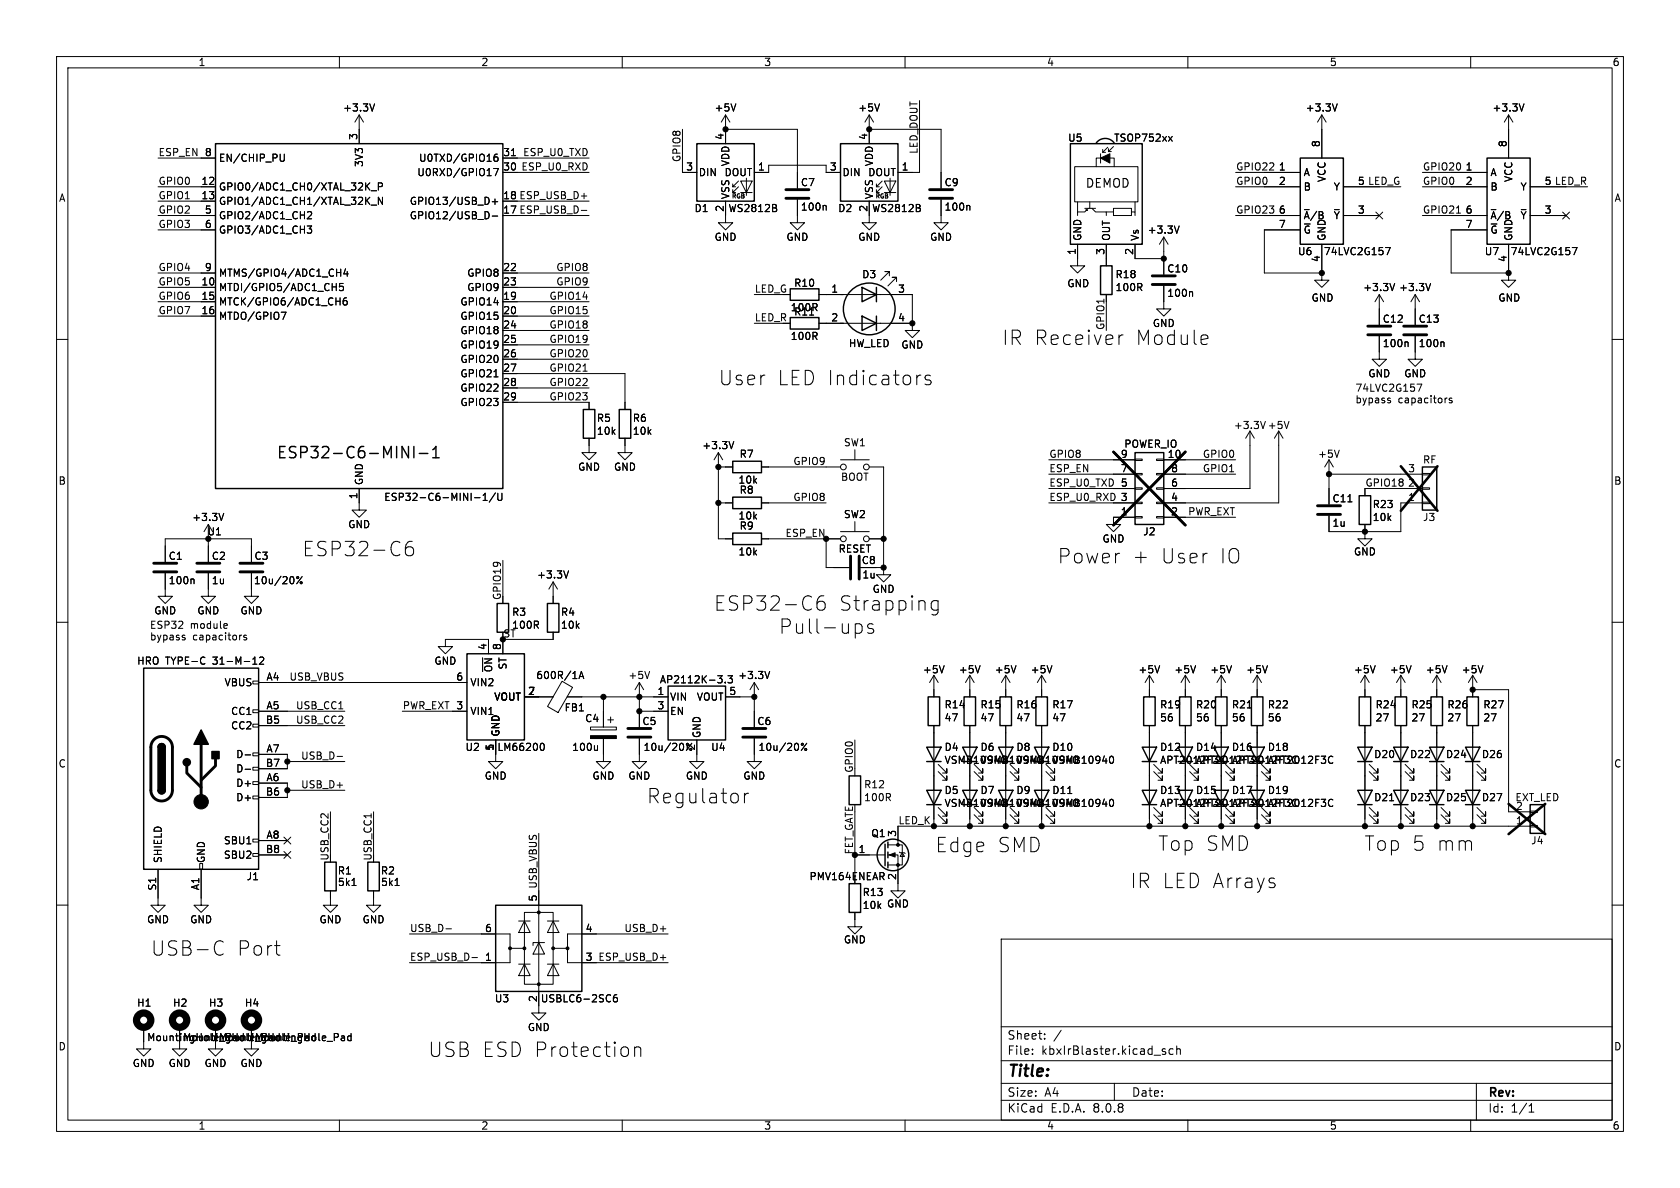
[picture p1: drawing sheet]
<svg xmlns="http://www.w3.org/2000/svg" width="297mm" height="210mm" viewBox="0 0 297 210" stroke-linecap="round" stroke-linejoin="round" font-family="sans-serif">
<g fill="none" stroke="#000" stroke-width=".18">
<path d="M10 10h277v190h-277zM12 12h273v186h-273zM60 10v2M66.2 18.4l-.4 1.2M110 10v2M130.1 18.4l-.4 1.2M155.5 18.4l-.4 1.2M160 10v2M162.6 17.8v12.7h-3.9M210 10v2M236.4 18.4l-.4 1.2M260 10v2"/>
<path d="M269.4 18.4l-.4 1.2M27.9 33h10.2M27.9 38.1h10.2M27.9 35.6h10.2M27.9 27.9h10.2M50.3 27.2l-.1 1.2-.2 .1h-.3M54.3 39.9h.8l-.4 .5 .3 .2v.5l-.1 .1-.6-.1M54.4 37.5l.5-.1 .2 .4-.8 .9h.8M63.5 20.3l-.8 1.3M63.5 20.3v5.1M63.5 20.3l.8 1.3M65.6 33.7h1"/>
<path d="M65.6 36.3h1M66.9 33l.6-.1 .1-.1v-.3l-.7-.2v1.3M67.6 34.9v1.2l-.7-1.2v1.2M86.2 37.5l.3 .5-.3 .6M87 38.2h1M87 35.7h1M87.3 29.8h.8l-.5 1.3M87.5 35.2v.9M87.9 27.2l-.3 .1a.86 .86 0 0 0 0 1.2l.4-.1v-.4l-.2-.3-.4 .1-.1 .2M88.9 30.5h15.2M88.9 27.9h15.2M90.4 27.5h.7"/>
<path d="M91.4 38.1h12.7M91.4 35.6h12.7M102.8 37.2h.9M102.8 34.7h.9M120.6 22.9v7.6h2.6M128.3 35.6v3.8h1.2l-1.2 1.2-1.3-1.2h1.3M128.3 20.3l-.8 1.3M128.3 20.3v5.1M128.3 20.3l.7 1.3M128.3 22.9h12.7v10.4M129.5 34h.5M129.5 33h.5"/>
<path d="M130.6 33l-1.1 1v-.5M130.6 32l-1.1 1v-.5M130.9 32h2.1l-1 2zM130.9 34h2.1M132 31.5v3M133.3 30.5h2.6v-1.3h10.1v1.3h2.6M137.2 36.8l.1 .2-.1 .3M137.2 36.3v.3M141 35.3v4.1h1.2l-1.2 1.2-1.3-1.2h1.3M145.9 36.3l.2 .2v.7M153.7 35.6v3.8h1.2l-1.2 1.2-1.3-1.2h1.3M153.7 20.3l-.8 1.3"/>
<path d="M153.7 20.3v5.1M153.7 20.3l.7 1.3M153.7 22.9h12.7v10.4M154.9 34h.5M154.9 33h.5M156 33l-1.1 1v-.5M156 32l-1.1 1v-.5M156.3 32h2.1l-1 2zM156.3 34h2.1M157.4 31.5v3M162.6 36.8l.1 .2-.1 .3M162.6 36.3v.3"/>
<path d="M166.4 35.3v4.1h1.2l-1.2 1.2-1.3-1.2h1.3M171.3 36.3l.2 .2v.7M190 29.5h11.2v6.2h-11.2zM190.5 35.7v1.8M191.8 36.8h1.9M192 37v.2h.3M192.4 36.8l-.6 .7h-1.3v.6M192.7 35.7v1.1M193 36.8l.7 .7h1.9v.6M193.8 29.5v-1.6h3.2v1.6M194.6 27.2v1.6M194.9 26.4v.5"/>
<path d="M194.9 26.9h.6M195.6 37.5h1.2M195.8 26l-.9 .9M196 26.3v.5M196 26.8h.5M196.8 36.8h3.2v1.3h-3.2zM196.8 25.9l-.8 .9M200 37.5h.7v.6M200.7 35.7v1.8M206.6 24.1l.6 .9M207.2 24.1l-.6 .9M208.5 39.9l-.5 1.3"/>
<path d="M218.4 33h11.5M218.4 30.5h11.5M218.4 38.1h11.5M233.7 20.3l-.8 1.3M233.7 20.3v7.6M233.7 20.3l.7 1.3M237.5 33h10.1M237.5 38.1h6.3M243.2 37.5l1.2 1.2M244.4 37.5l-1.2 1.2M251.5 33h11.4M251.5 30.5h11.4"/>
<path d="M251.5 38.1h11.4M257.5 37.7h.7M266.7 20.3l-.8 1.3M266.7 20.3v7.6M266.7 20.3l.8 1.3M270.5 33h10.2M270.5 38.1h6.4M276.3 37.5l1.2 1.2M277.5 37.5l-1.2 1.2M27.9 40.6h10.2M27.9 50.8h10.2M27.9 53.3h10.2"/>
<path d="M27.9 55.9h10.2M27.9 48.3h10.2M49.7 55.2h.9l-.6 1.3M58.7 50.7h.8M59.4 53.3h.7M59.5 50.1v1.3M59.5 48.2h.7M60.1 52.6v1.3M60.2 47.6v1.2M60.7 50.1h-.6l-.1 .6 .2-.1 .4 .1 .1 .1v.5l-.2 .1-.5-.1M61.1 47.5l-.3 .9h.8M61.3 52.6l-.4 .1a.86 .86 0 0 0 0 1.2l.4-.1 .1-.4-.3-.3h-.2l-.2 .3"/>
<path d="M61.4 48v.8M88.9 50.8h15.2M88.9 53.3h15.2M88.9 55.9h15.2M88.9 48.3h15.2M88.9 58.4h15.2M133.3 57.2h6.4M133.3 52.1h6.4M144.8 57.2h16.5M144.8 52.1h16.5v5.1M157.2 48.8v-.8h-.7h.7l-1.5 1.5M158.5 49.8v-.8h-.8h.8l-1.5 1.5"/>
<path d="M161.3 57.2v1.2h1.3l-1.3 1.3-1.3-1.3h1.3M190.5 43.2v3.8h1.3l-1.3 1.3-1.3-1.3h1.3M195.6 43.2v3.8M195.6 52.1v6.3M198.5 59.2h-.2l-.4 .2M200.7 43.2v2.5h5M205.7 50.5v4.1h1.3l-1.3 1.3-1.2-1.3h1.2M205.7 41.9v6.6M205.7 41.9l-.7 1.3M205.7 41.9l.8 1.3M210.7 51.5l.1 .2v.7M213.2 59.2l.2 .1 .1 .5-1.2 .3"/>
<path d="M229.9 40.6h-6.4v7.7h10.2M233.7 48.3v1.2h1.2l-1.2 1.3-1.3-1.3h1.3M233.7 43.2v5.1M243.8 59.4v4.1h1.3l-1.3 1.3-1.2-1.3h1.2M243.8 52.1v5.3M243.8 52.1l-.7 1.2M243.8 52.1l.8 1.2M244.9 43.8h.9l-.6 1.2M246.6 50.1l-.5 1.3M250.2 59.4v4.1h1.3l-1.3 1.3-1.3-1.3h1.3M250.2 52.1v5.3M250.2 52.1l-.8 1.2"/>
<path d="M250.2 52.1l.8 1.2M252.9 50.1l-.4 1.3M262.9 40.6h-6.4v7.7h10.2M266.7 48.3v1.2h1.3l-1.3 1.3-1.3-1.3h1.3M266.7 43.2v5.1M278 43.8h.8l-.5 1.2M10 60h2M87.3 66.6h.7M88.9 71.1h15.2v1.3M88.9 66h21.6v6.4M88.9 61h15.2M88.9 63.5h15.2"/>
<path d="M88.9 68.6h15.2M103.1 65.6h.7M104.1 77.5v2.5h1.3l-1.3 1.3-1.2-1.3h1.2M110.5 77.5v2.5h1.3l-1.3 1.3-1.3-1.3h1.3M129.7 78l-.4 1.3M151.1 79.5v1.8M162.6 66.3h.2M164.5 66.4l-.6-.1-.4 .4 .1 .3 .9 .3 .1 .2-.1 .4-.2 .1-.8-.1M213.4 60.8l-.2 .1M221 76.2v10.2h-15.3M221 76.2l-.8 1.3M221 76.2l.7 1.3"/>
<path d="M223.7 74.5l-.4 1.3M226.1 76.2v12.7h-20.4M226.1 76.2l-.8 1.3M226.1 76.2l.7 1.3M227.9 74.5l-.4 1.3M236.8 79.6l-.5 1.2M245.7 70.8l.2 .2-.2 .2M245.7 70.4h.1M248.8 60.4l.1 .2v.7M250.5 67.9h.9l-.6 1.3M255.1 60.4l.2 .2v.7M255.7 70.4h.1"/>
<path d="M256.7 70.4h-.3l-.2 .1 .1 .2 .4 .2v.3h-.5M285 60h2M29.2 99.3v-4h15.2v4M36.8 92.7v6.6M36.8 92.7l-.7 1.3M36.8 92.7l.8 1.3M39.6 90.7l-.5 1.3M63.5 86.4v3.8h1.3l-1.3 1.2-1.3-1.2h1.3M72.9 95.7a1.01 1.01 0 0 0-1.2 1.1v1l.2 .3 .7 .1 .4-.2 .1-.9-.2-.3-.8-.1-.4 .4M83.9 88h1M85.4 88.5h.7M85.4 87.6l.4-.4v1.3"/>
<path d="M87.6 87.1l-1.1 1.7M88 87.2v1l.2 .3 .4-.1 .1-.2v-1M88.9 99.1v6.3M127 82.6h2.5M127 88.9h2.5M127 80l-.8 1.3M127 80v15.3h2.5M127 80l.8 1.3M134.6 82.6h14M134.6 88.9h11.4M134.6 95.3h14M146 95.3v5h4.1"/>
<path d="M148.6 81.3h5.1M148.6 94h5.1M151.1 92.2v1.8M153.7 82.6h2.5v17.7M153.7 95.3h2.5M185.4 81.3h15.3M185.4 88.9h15.3M185.4 86.4h15.3M185.4 83.8h15.3M200.7 81.2h1.2v.2h-1.2zM200.7 83.7h1.2v.2h-1.2zM200.7 86.2h1.2v.3h-1.2z"/>
<path d="M200.7 88.8h1.2v.2h-1.2zM200.7 91.3h1.2v.3h-1.2zM200.7 91.4h-3.9v1.3h1.3l-1.3 1.3-1.2-1.3h1.2M204.5 81.2h1.2v.2h-1.2zM204.5 83.7h1.2v.2h-1.2zM204.5 86.2h1.2v.3h-1.2zM204.5 88.8h1.2v.2h-1.2zM204.5 91.3h1.2v.3h-1.2zM205.7 81.3h12.7M205.7 91.4h12.7M205.7 83.8h12.7M234.9 83.8h16.6"/>
<path d="M234.9 81.3v7.9M234.9 81.3l-.7 1.3M234.9 81.3l.8 1.3M238.3 88.7h.7M241.3 92.7v2.6h1.3l-1.3 1.2-1.3-1.2h1.3M251.5 83.7h1.2v.2h-1.2zM251.5 86.2h1.2v.3h-1.2zM251.5 88.8h1.2v.2h-1.2zM251.5 88.9h-3.9v5.1h-12.7v-2.8M251.5 86.4h-10.2v1.2M10 110h2M29.2 101.3v4.1h1.3l-1.3 1.3-1.3-1.3h1.3"/>
<path d="M32.6 112.7l.1 .2-.1 .2M32.6 112.3h.1M34.1 102.3l.2 .2v.7M36.8 101.3v4.1h1.3l-1.3 1.3-1.2-1.3h1.2M39.8 110.2l.3 .1 .1 .2-.6 .2M40.1 111l-.3 .1M42.6 112.3h.1M43.6 112.3h-.3l-.2 .2v.1l.5 .2v.3h-.5M44.4 101.3v4.1h1.3l-1.3 1.3-1.2-1.3h1.2M44.7 117.4h.7M44.8 116.5l.3-.4v1.3M45.9 116.3l.5-.2 .2 .4-.8 .9h.8"/>
<path d="M53.4 101.9l-.9 1.3M78.7 114.3h-1.2l1.2 1.3 1.3-1.3h-1.3v-1.3h7.7v2.6M97.8 111.8v1.2h-8.9v2.6M97.8 102.9l-.8 1.2M97.8 102.9v3.8M97.8 102.9l.8 1.2M100.5 100.9l-.4 1.3M102.4 120l.4-1.3 .4 1.3M102.5 119.6h.6M114.8 118.7l-.4 1.3M126.9 119.5h.8l-.5 .4M128.7 119.5h.8l-.4 .4 .3 .2v.5l-.2 .1-.5-.1"/>
<path d="M136.1 118.7l-.5 1.3M145.6 105.3a1.01 1.01 0 0 0-1.2 1.1v1l.3 .3 .7 .2 .4-.3 .1-.8-.3-.4-.7-.1-.5 .5M151.4 110.3l.8 .1 .2 .3v.8l-.1 .2-.4 .3h-.5M154.3 110.4l-.6-.1-.3 .3 .1 .4 .8 .2 .2 .3-.2 .3-.2 .2-.7-.2M154.9 100.3h1.3M156.2 100.3v1.3h1.3l-1.3 1.3-1.3-1.3h1.3M165.1 119.4v3.8M165.1 119.4l-.8 1.3M165.1 119.4l.8 1.3M165.8 106.3l-.7-.1-.5 .5v.7l.3 .3 .2 .2 .7-.2M165.8 106.2v2a.69 .69 0 0 1-1.1 .4M166.9 117.7l-.4 1.2"/>
<path d="M171.4 119.4v3.8M171.4 119.4l-.7 1.3M171.4 119.4l.8 1.3M173.3 117.7l-.5 1.2M177.8 119.4v3.8M177.8 119.4l-.8 1.3M177.8 119.4l.8 1.3M179.6 117.7l-.4 1.2M184.1 119.4l-.7 1.3M184.1 119.4v3.8M184.1 119.4l.8 1.3M186 117.7l-.5 1.2"/>
<path d="M203.2 119.4v3.8M203.2 119.4l-.8 1.3M203.2 119.4l.8 1.3M205 117.7l-.4 1.2M209.5 119.4v3.8M209.5 119.4l-.7 1.3M209.5 119.4l.8 1.3M211.4 117.7l-.5 1.2M215.9 119.4l-.8 1.3M215.9 119.4v3.8M215.9 119.4l.8 1.3M217.7 117.7l-.4 1.2"/>
<path d="M222.2 119.4l-.7 1.3M222.2 119.4v3.8M222.2 119.4l.8 1.3M224.1 117.7l-.5 1.2M241.3 119.4l-.8 1.3M241.3 119.4v3.8M241.3 119.4l.8 1.3M243.1 117.7l-.4 1.2M247.6 119.4v3.8M247.6 119.4l-.7 1.3M247.6 119.4l.8 1.3M249.5 117.7l-.5 1.2"/>
<path d="M254 119.4v3.8M254 119.4l-.8 1.3M254 119.4l.8 1.3M255.8 117.7l-.4 1.2M260.3 119.4v3.8M260.3 119.4l-.7 1.3M260.3 119.4l.8 1.3M262.2 117.7l-.5 1.2M285 110h2M43.3 133.4h1M43.3 136h1M44.7 138.2h1v.5h-1z"/>
<path d="M44.7 135.6h1v.5h-1zM44.7 133.1h1v.5h-1zM44.7 128h1v.5h-1zM44.7 125.5h1v.5h-1zM44.7 120.4h1v.5h-1zM45.7 125.7h15.3M45.7 120.7h36.8M45.7 138.4h5.1v2.6h-5.1M45.7 133.4h5.1v2.5h-5.1M45.7 128.3h15.3M50.8 134.6h10.2M50.8 139.7h10.2"/>
<path d="M59.6 133.7h1M71.1 125.7h11.4M87.6 130.8v3.8h1.3l-1.3 1.3-1.2-1.3h1.2M92.7 123.2h5.1M95.7 131.5l.1-.1a.68 .68 0 0 1 .4 .6 .68 .68 0 0 1-.4 .7l-.1-.1M99.4 120.4l1.8 1.1-2.5 4.5-1.9-1.1zM100.3 123.2h17.8M104.4 128.5h4.6v.5h-4.6zM105.6 131.8v.9M105.6 132.5l-.2 .2M106.7 130.6v4h1.2l-1.2 1.3-1.3-1.3h1.3M106.7 123.2v5.3"/>
<path d="M107.4 127.3h1.1M107.9 126.7v1.1M113 130.6v4h1.3l-1.3 1.3-1.2-1.3h1.2M113 125.7h5.1M113 120.7v7.8M113 120.7l-.7 1.2M113 120.7l.8 1.2M123.2 130.8v3.8h1.3l-1.3 1.3-1.3-1.3h1.3M127.6 120.1v.5M128.2 120.6v.1M128.3 123.2h5M133.3 130.6v4h1.3l-1.3 1.3-1.2-1.3h1.2"/>
<path d="M133.3 120.7v7.8M133.3 120.7l-.7 1.2M133.3 120.7l.8 1.2M142.6 131.4l-.9 1.3M151.1 130.8v5.1M165.1 128.3v17.8M165.9 136.4l1.5 1.5v-.7v.7h-.8M165.9 135.1l1.5 1.6v-.8v.8h-.8M171.4 128.3v17.8M172.2 136.4l1.5 1.5v-.7v.7h-.7M172.2 135.1l1.5 1.6v-.8v.8h-.7M177.8 128.3v17.8"/>
<path d="M178.6 136.4l1.5 1.5v-.7v.7h-.8M178.6 135.1l1.5 1.6v-.8v.8h-.8M184.1 128.3v17.8M184.9 136.4l1.5 1.5v-.7v.7h-.7M184.9 135.1l1.5 1.6v-.8v.8h-.7M196.3 133.7h.1a.68 .68 0 0 1 .5 .6 .68 .68 0 0 1-.5 .6h-.1M203.2 128.3v17.8M204 136.4l1.5 1.5v-.7v.7h-.8M204 135.1l1.5 1.6v-.8v.8h-.8M209.5 128.3v17.8M210.3 136.4l1.5 1.5v-.7v.7h-.7M210.3 135.1l1.5 1.6v-.8v.8h-.7"/>
<path d="M215.9 128.3v17.8M216.7 136.4l1.5 1.5v-.7v.7h-.8M216.7 135.1l1.5 1.6v-.8v.8h-.8M220.5 125.1h.7M222.2 128.3v17.8M223 136.4l1.5 1.5v-.7v.7h-.7M223 135.1l1.5 1.6v-.8v.8h-.7M235.3 133.7l.3 .1M235.6 134.8l-.3 .1M241.3 128.3v17.8M242.1 136.4l1.5 1.5v-.7v.7h-.8M242.1 135.1l1.5 1.6v-.8v.8h-.8"/>
<path d="M247.6 128.3v17.8M248.4 136.4l1.5 1.5v-.7v.7h-.7M248.4 135.1l1.5 1.6v-.8v.8h-.7M254 128.3v17.8M254.8 136.4l1.5 1.5v-.7v.7h-.8M254.8 135.1l1.5 1.6v-.8v.8h-.8M260.3 121.9h6.4v21.6h3.8M260.3 128.3v17.8M261.1 136.4l1.5 1.5v-.7v.7h-.7M261.1 135.1l1.5 1.6v-.8v.8h-.7M27.9 153.7v6.3h1.3l-1.3 1.3-1.2-1.3h1.2M35.3 152.7h.5v1h-.5z"/>
<path d="M35.6 153.7v6.3h1.2l-1.2 1.3-1.3-1.3h1.3M44.7 150.9h1v.5h-1zM44.7 148.3h1v.5h-1zM44.7 140.7h1v.5h-1zM45.7 151.1h5.1M45.7 148.6h5.1M50.2 150.5l1.2 1.2M50.2 148l1.2 1.2M51.4 150.5l-1.2 1.2M51.4 148l-1.2 1.2M58.4 157.5v2.5h1.3l-1.3 1.3-1.3-1.3h1.3M58.4 143.5v7.6"/>
<path d="M62.2 156.5h.7M66 157.5v2.5h1.3l-1.3 1.3-1.2-1.3h1.2M66 143.5v7.6M69.8 156.5h.8M95.2 147.3v31.8h1.3l-1.3 1.2-1.2-1.2h1.2M131.6 140.2v1.7M132.3 140.2a.65 .65 0 0 0-.7 .5M151.1 143.5v11.4M151.1 151.1h5.4M157 151.1h1.7v6.4h1.3l-1.3 1.3-1.2-1.3h1.2M157 149.4h2.5v3.5h-2.5M159 150.6l.1 .1h.8l.1 .2"/>
<path d="M159.5 150.7l.4 .7h-.8zM165.9 144l1.5 1.5v-.7v.7h-.8M165.9 142.7l1.5 1.6v-.8v.8h-.8M172.2 144l1.5 1.5v-.7v.7h-.7M172.2 142.7l1.5 1.6v-.8v.8h-.7M178.6 144l1.5 1.5v-.7v.7h-.8M178.6 142.7l1.5 1.6v-.8v.8h-.8M184.9 144l1.5 1.5v-.7v.7h-.7M184.9 142.7l1.5 1.6v-.8v.8h-.7M188.8 140.3h.7M196.3 141.4l.1-.1a.68 .68 0 0 1 .5 .6 .68 .68 0 0 1-.5 .7l-.1-.1M204 144l1.5 1.5v-.7v.7h-.8"/>
<path d="M204 142.7l1.5 1.6v-.8v.8h-.8M210.3 144l1.5 1.5v-.7v.7h-.7M210.3 142.7l1.5 1.6v-.8v.8h-.7M216.7 144l1.5 1.5v-.7v.7h-.8M216.7 142.7l1.5 1.6v-.8v.8h-.8M223 144l1.5 1.5v-.7v.7h-.7M223 142.7l1.5 1.6v-.8v.8h-.7M235.3 141.3l.3 .1M235.6 142.4l-.3 .2M242.1 144l1.5 1.5v-.7v.7h-.8M242.1 142.7l1.5 1.6v-.8v.8h-.8M245.7 141.5h.7"/>
<path d="M248.4 144l1.5 1.5v-.7v.7h-.7M248.4 142.7l1.5 1.6v-.8v.8h-.7M254.8 144l1.5 1.5v-.7v.7h-.8M254.8 142.7l1.5 1.6v-.8v.8h-.8M261.1 144l1.5 1.5v-.7v.7h-.7M261.1 142.7l1.5 1.6v-.8v.8h-.7M270.5 143.4h1.3v.2h-1.3zM270.5 145.9h1.3v.3h-1.3zM270.5 146.1h-111.8v3.3M10 160h2M38.4 166.4a.89 .89 0 0 1 1.1 .2M39.5 168.6a.89 .89 0 0 1-1.1 .1"/>
<path d="M48.5 167.2h1M49.3 168.8h.2M72.4 165.1h17.8v2.5h2.5M78.8 164.2h1M83.4 169.3h1M90.2 167.6v2.6h-17.8M91.7 170.4h2M91.7 162.8h2M92.7 161.3h5.1v12.7h-5.1zM92.7 170.4l1 2.1h-2zM92.7 162.8l1 2h-2zM95.2 166.6l1.1 2.1h-2.1z"/>
<path d="M96.3 166.6h-2.1v.5M96.8 170.4h2M96.8 162.8h2M97.8 170.4l1 2.1h-2zM97.8 162.8l1 2h-2zM100.3 167.6v2.6h17.8M109 175.8l-.3 .1a.86 .86 0 0 0 0 1.2l.4-.1 .1-.4-.3-.3h-.2l-.3 .3M116.7 169.3h1M118.1 165.1h-17.8v2.5h-2.5M151.1 161.3v2.5h1.3l-1.3 1.3-1.2-1.3h1.2M177 166h108v32h-108zM285 160h2"/>
<path d="M25.4 181.6v3.8h1.3l-1.3 1.3-1.3-1.3h1.3M31.7 181.6v3.8h1.3l-1.3 1.3-1.2-1.3h1.2M38.1 181.6v3.8h1.3l-1.3 1.3-1.3-1.3h1.3M44.4 181.6v3.8h1.3l-1.3 1.3-1.2-1.3h1.2M60 198v2M60.5 183.1l.4 .1v.8M60.9 183.9l-.4 .1M60.9 183.4l-.4 .1M62.1 183.2l-.4-.1-.2 .3 .1 .5h.5M62.1 182.7v1.3M110 198v2M112.2 185.1v1.7"/>
<path d="M112.2 185.3a.63 .63 0 0 1 1.1 .1v1.4M160 198v2M177 194.5h108M177 191.5h108M177 187.5h108M177 181.5h108M182.5 186.3v.1M182.5 185.5v.1M184.7 183.6v.1M184.7 182.8v.1M187.6 182.1l-1.3 2M197 191.5v3"/>
<path d="M205.5 185.8l.5 .2 .1 .2-.2 .2-.4-.1M205.5 185.5h.5M207.4 185.5l-.4-.1-.3 .3v.4l.1 .2h.6M208 185.5l.2-.1 .4 .1 .1 .9M208 184.9v1.5M210 198v2M260 198v2M261 191.5v6.5M270.3 196.6h.9M270.3 195.5l.4-.4v1.5"/>
<circle cx="149.1" cy="82.6" r=".51"/>
<circle cx="149.1" cy="95.3" r=".51"/>
<circle cx="153.2" cy="95.3" r=".51"/>
<circle cx="153.2" cy="82.6" r=".51"/>
<circle cx="52.6" cy="102.1" r=".18"/>
<circle cx="53.2" cy="103" r=".18"/>
<circle cx="141.8" cy="131.6" r=".18"/>
<circle cx="142.4" cy="132.5" r=".18"/>
</g>
<g fill="none" stroke="#000" stroke-width=".51">
<path d="M138.9 35.1h4.1M138.9 33.5h4.1M164.3 35.1h4.1M164.3 33.5h4.1M203.7 50.3h4.1M203.7 48.8h4.1M241.8 59.2h4.1M241.8 57.7h4.1M248.2 59.2h4M248.2 57.7h4M27.2 99.6h4M34.8 99.6h4.1"/>
<path d="M42.4 99.6h4.1M150.4 98.3v4.1M151.9 98.3v4.1M232.9 90.9h4.1M232.9 89.4h4.1M27.2 101.1h4M34.8 101.1h4.1M42.4 101.1h4.1M27.2 130.7a1.9 1.9 0 0 1 2.1-.4 1.9 1.9 0 0 1 1.2 1.8v7.6a1.91 1.91 0 0 1-1.9 1.9 1.91 1.91 0 0 1-1.9-1.9v-7.8l.1-.6zM33 135.4v1.3l2.6 2.5M35.6 131.6v10.1M38.1 134.1v1.3l-2.5 2.5"/>
<path d="M111 130.3h4.1M111 128.8h4.1M131.3 130.3h4.1M131.3 128.8h4.1"/>
</g>
<g fill="none" stroke="#000" stroke-width=".25">
<path d="M38.1 25.4h50.8v61h-50.8zM123.2 25.4h10.1v10.2h-10.1zM148.6 25.4h10.1v10.2h-10.1zM189.2 25.4h12.7v17.8h-12.7zM193.8 25.3a1.97 1.97 0 0 1 3.2 0M229.9 27.9h7.6v15.3h-7.6zM262.9 27.9h7.6v15.3h-7.6zM139.7 51.1h5.1v2h-5.1zM139.7 56.1h5.1v2.1h-5.1zM152.4 55.9l2.5 1.3-2.5 1.2zM152.4 50.8l2.5 1.3-2.5 1.2zM154.9 50.8v2.5"/>
<path d="M154.9 55.9v2.5M194.6 47h2v5.1h-2zM71.1 78.9l1.1 2v-2M73.2 78.9v2M76.5 79.5l.6-.6v2M103.1 72.4h2.1v5.1h-2.1zM109.5 72.4h2v5.1h-2zM74.1 80.2h1.5M76.5 80.9h1.1M129.5 81.5h5.1v2.1h-5.1zM129.5 87.9h5.1v2h-5.1zM129.5 94.2h5.1v2.1h-5.1z"/>
<path d="M200.7 80h5v12.7h-5zM240.3 87.6h2v5.1h-2zM251.5 82.6h2.5v7.6h-2.5zM25.4 118.1h20.3v35.6h-20.3zM82.5 115.6h10.2v15.2h-10.2zM87.9 106.7h2v5.1h-2zM96.8 106.7h2v5.1h-2zM27.9 139.7a.64 .64 0 0 0 .7 .6 .64 .64 0 0 0 .6-.6M27.9 132.1a.64 .64 0 0 1 .7-.7 .64 .64 0 0 1 .6 .7M118.1 121.3h10.2v9.5h-10.2zM150.1 137.2h2v5h-2zM163.8 139.7h2.6l-1.3 2.5z"/>
<path d="M163.8 132.1h2.6l-1.3 2.5zM163.8 134.6h2.6M164.1 123.2h2v5.1h-2zM170.2 132.1h2.5l-1.3 2.5zM170.2 139.7h2.5l-1.3 2.5zM170.4 123.2h2.1v5.1h-2.1zM176.5 139.7h2.6l-1.3 2.5zM176.5 132.1h2.6l-1.3 2.5zM176.8 123.2h2v5.1h-2zM182.9 139.7h2.5l-1.3 2.5zM182.9 132.1h2.5l-1.3 2.5zM183.1 123.2h2.1v5.1h-2.1z"/>
<path d="M201.9 132.1h2.6l-1.3 2.5zM201.9 139.7h2.6l-1.3 2.5zM201.9 134.6h2.6M202.2 123.2h2v5.1h-2zM208.3 139.7h2.5l-1.3 2.5zM208.3 132.1h2.5l-1.3 2.5zM208.5 123.2h2.1v5.1h-2.1zM214.6 139.7h2.6l-1.3 2.5zM214.6 132.1h2.6l-1.3 2.5zM214.9 123.2h2v5.1h-2zM221 139.7h2.5l-1.3 2.5zM221 132.1h2.5l-1.3 2.5z"/>
<path d="M221.2 123.2h2.1v5.1h-2.1zM240 132.1h2.6l-1.3 2.5zM240 139.7h2.6l-1.3 2.5zM240 134.6h2.6M240.3 123.2h2v5.1h-2zM246.4 132.1h2.5l-1.3 2.5zM246.4 139.7h2.5l-1.3 2.5zM246.4 134.6h2.5M246.6 123.2h2.1v5.1h-2.1zM252.7 132.1h2.6l-1.3 2.5zM252.7 139.7h2.6l-1.3 2.5zM252.7 134.6h2.6"/>
<path d="M253 123.2h2v5.1h-2zM259.1 139.7h2.5l-1.3 2.5zM259.1 132.1h2.5l-1.3 2.5zM259.1 134.6h2.5M259.3 123.2h2.1v5.1h-2.1zM57.4 152.4h2v5.1h-2zM65 152.4h2.1v5.1h-2.1zM150.1 156.2h2v5.1h-2zM156.5 149.2v3.8M157 148.8v1.1M157 150.6v1M157 152.4v1"/>
<path d="M163.8 142.2h2.6M201.9 142.2h2.6M240 142.2h2.6M246.4 142.2h2.5M252.7 142.2h2.6M259.1 142.2h2.5M270.5 142.2h2.5v5.1h-2.5zM87.6 160h15.3v15.3h-15.3z"/>
<circle cx="153.7" cy="54.6" r="4.6"/>
<circle cx="157.9" cy="151.1" r="2.79"/>
</g>
<path d="M196.8 79.9l12.8 12.9M209.6 79.9l-12.8 12.9M247.6 82.4l6.5 7.9M254.1 82.4l-6.5 7.9M266.7 142.1l6.5 5.3M273.2 142.1l-6.5 5.3" fill="none" stroke="#000" stroke-width=".46"/>
<g fill="#000" stroke="#000" stroke-width=".18">
<path d="M194.6 27.9l1.6-.7v1.6zM104.4 130h4.6v.6h-4.6zM157.2 151.1l1-.4v.8z"/>
<circle cx="128.3" cy="22.9" r=".46"/>
<circle cx="153.7" cy="22.9" r=".46"/>
<circle cx="161.3" cy="57.2" r=".46"/>
<circle cx="205.7" cy="45.7" r=".46"/>
<circle cx="233.7" cy="48.3" r=".46"/>
<circle cx="266.7" cy="48.3" r=".46"/>
<circle cx="36.8" cy="95.3" r=".46"/>
<circle cx="127" cy="82.6" r=".46"/>
<circle cx="127" cy="88.9" r=".46"/>
<circle cx="146" cy="95.3" r=".46"/>
<circle cx="156.2" cy="95.3" r=".46"/>
<circle cx="234.9" cy="83.8" r=".46"/>
<circle cx="241.3" cy="94" r=".46"/>
<circle cx="88.9" cy="113" r=".46"/>
<circle cx="156.2" cy="100.3" r=".46"/>
<circle cx="50.8" cy="134.6" r=".46"/>
<circle cx="50.8" cy="139.7" r=".46"/>
<circle cx="106.7" cy="123.2" r=".46"/>
<circle cx="113" cy="123.2" r=".46"/>
<circle cx="113" cy="125.7" r=".46"/>
<circle cx="133.3" cy="123.2" r=".46"/>
<circle cx="260.3" cy="121.9" r=".46"/>
<circle cx="35.6" cy="141.7" r="1.27"/>
<circle cx="158.7" cy="149.4" r=".25"/>
<circle cx="158.7" cy="152.9" r=".25"/>
<circle cx="165.1" cy="146.1" r=".46"/>
<circle cx="171.4" cy="146.1" r=".46"/>
<circle cx="177.8" cy="146.1" r=".46"/>
<circle cx="184.1" cy="146.1" r=".46"/>
<circle cx="203.2" cy="146.1" r=".46"/>
<circle cx="209.5" cy="146.1" r=".46"/>
<circle cx="215.9" cy="146.1" r=".46"/>
<circle cx="222.2" cy="146.1" r=".46"/>
<circle cx="241.3" cy="146.1" r=".46"/>
<circle cx="247.6" cy="146.1" r=".46"/>
<circle cx="254" cy="146.1" r=".46"/>
<circle cx="260.3" cy="146.1" r=".46"/>
<circle cx="90.2" cy="167.6" r=".25"/>
<circle cx="92.7" cy="167.6" r=".25"/>
<circle cx="95.2" cy="161.3" r=".25"/>
<circle cx="95.2" cy="174" r=".25"/>
<circle cx="97.8" cy="167.6" r=".25"/>
<circle cx="100.3" cy="167.6" r=".25"/>
</g>
<g fill="none" stroke="#000" stroke-width="1.3">
<circle cx="25.4" cy="180.3" r="1.27"/>
<circle cx="31.7" cy="180.3" r="1.27"/>
<circle cx="38.1" cy="180.3" r="1.27"/>
<circle cx="44.4" cy="180.3" r="1.27"/>
</g>
<g fill="#000" stroke="#000" stroke-width=".25">
<path d="M27.9 139.7h1.3a.64 .64 0 0 1-.6 .6 .64 .64 0 0 1-.7-.6zM27.9 132.1h1.3v7.6h-1.3zM28.1 131.6a.64 .64 0 0 1 .7-.1 .64 .64 0 0 1 .4 .6h-1.3zM35.6 129l1.2 2.6h-2.5zM37.5 132.8h1.2v1.3h-1.2z"/>
<circle cx="33" cy="134.7" r=".63"/>
</g>
<g font-size="3.5">
<text x="177.2" y="61.2">IR Receiver</text>
<text x="200.6" y="61.2">Module</text>
<text x="127" y="68.3">User</text>
<text x="137.4" y="68.3">LED Indicators</text>
<text x="53.4" y="98.6">ESP32-C6</text>
<text x="187" y="99.8">Power</text>
<text x="200.1" y="99.8">+</text>
<text x="205.1" y="99.8">User</text>
<text x="215.5" y="99.8">IO</text>
<text x="126.2" y="108.2">ESP32-C6</text>
<text x="137.7" y="112.3">Pull-ups</text>
<text x="148.3" y="108.2">Strapping</text>
<text x="114.3" y="142.2">Regulator</text>
<text x="165.3" y="150.9">Edge</text>
<text x="176.3" y="150.9">SMD</text>
<text x="204.7" y="150.6">Top SMD</text>
<text x="241.2" y="150.6">Top 5 mm</text>
<text x="199.8" y="157.2">IR LED Arrays</text>
<text x="26.5" y="169.2">USB-C</text>
<text x="41.7" y="169.2">Port</text>
<text x="75.6" y="187.1">USB ESD Protection</text>
</g>
<g font-size="2.8">
<text x="48.8" y="81.4">ESP32-C6-MINI-1</text>
<text x="178" y="190.9">Title:</text>
</g>
<g font-size="2.1">
<text x="191.8" y="33.4">DEMOD</text>
<text x="178" y="184">Sheet:</text>
<text x="178" y="186.7">File:</text>
<text x="184.1" y="186.7">kbxIrBlaster.kicad_sch</text>
<text x="178" y="196.9">KiCad</text>
<text x="178" y="194.1">Size:</text>
<text x="184.7" y="194.1">A4</text>
<text x="185.7" y="196.9">E.D.A.</text>
<text x="193.3" y="196.9">8.0.8</text>
<text x="200" y="194.1">Date:</text>
<text x="263" y="194.3">Rev:</text>
<text x="263" y="196.9">Id:</text>
<text x="267.1" y="196.9">1/1</text>
</g>
<g font-size="1.8">
<text x="35" y="11.9">1</text>
<text x="85" y="11.9">2</text>
<text x="135" y="11.9">3</text>
<text x="185" y="11.9">4</text>
<text x="235" y="11.9">5</text>
<text x="285" y="11.9">6</text>
<text x="60.6" y="19.9">+3.3V</text>
<text x="126.2" y="19.9">+5V</text>
<text x="151.6" y="19.9">+5V</text>
<text x="230.7" y="19.9">+3.3V</text>
<text x="263.8" y="19.9">+3.3V</text>
<text x="27.9" y="27.7">ESP_EN 8</text>
<text x="36.1" y="27.7">8</text>
<text x="38.6" y="28.8">EN/CHIP_PU</text>
<text x="63.2" y="24.8" transform="rotate(-90 63.2 24.8)">3</text>
<text x="64.4" y="29.6" transform="rotate(-90 64.4 29.6)">3V3</text>
<text x="74" y="28.8">U0TXD/GPIO16</text>
<text x="88.9" y="27.7">31</text>
<text x="92.4" y="27.7">ESP_U0_TXD</text>
<text x="120.4" y="28.7" transform="rotate(-90 120.4 28.7)">GPIO8</text>
<text x="128" y="24.8" transform="rotate(-90 128 24.8)">4</text>
<text x="129.1" y="29.5" transform="rotate(-90 129.1 29.5)">VDD</text>
<text x="153.4" y="24.8" transform="rotate(-90 153.4 24.8)">4</text>
<text x="154.5" y="29.5" transform="rotate(-90 154.5 29.5)">VDD</text>
<text x="162.3" y="27.3" transform="rotate(-90 162.3 27.3)">LED_DOUT</text>
<text x="188.7" y="25.2">U5</text>
<text x="196.9" y="25.2">TSOP752xx</text>
<text x="233.4" y="26.1" transform="rotate(-90 233.4 26.1)">8</text>
<text x="266.4" y="26.1" transform="rotate(-90 266.4 26.1)">8</text>
<text x="10.3" y="35.9">A</text>
<text x="27.9" y="32.8">GPIO0</text>
<text x="27.9" y="35.3">GPIO1</text>
<text x="35.5" y="32.8">12</text>
<text x="35.5" y="35.3">13</text>
<text x="38.6" y="33.9">GPIO0/ADC1_CH0/XTAL_32K_P</text>
<text x="73.7" y="31.3">U0RXD/GPIO17</text>
<text x="88.9" y="35.3">18 ESP_USB_D+</text>
<text x="88.9" y="30.2">30</text>
<text x="88.9" y="35.3">18</text>
<text x="92.1" y="30.2">ESP_U0_RXD</text>
<text x="121.2" y="30.2">3</text>
<text x="123.4" y="31.3">DIN</text>
<text x="128" y="31.3">DOUT</text>
<text x="129.1" y="35.3" transform="rotate(-90 129.1 35.3)">VSS</text>
<text x="133.9" y="30.2">1</text>
<text x="141.5" y="33.1">C7</text>
<text x="146.6" y="30.2">3</text>
<text x="148.8" y="31.3">DIN</text>
<text x="153.4" y="31.3">DOUT</text>
<text x="154.5" y="35.3" transform="rotate(-90 154.5 35.3)">VSS</text>
<text x="159.3" y="30.2">1</text>
<text x="166.9" y="33.1">C9</text>
<text x="218.4" y="32.8">GPIO0</text>
<text x="218.4" y="30.2">GPIO22</text>
<text x="226" y="30.2">1</text>
<text x="226" y="32.8">2</text>
<text x="230.4" y="31.3">A</text>
<text x="230.4" y="33.9">B</text>
<text x="234.5" y="32.3" transform="rotate(-90 234.5 32.3)">VCC</text>
<text x="235.7" y="33.9">Y</text>
<text x="240" y="32.8">5 LED_G</text>
<text x="240" y="32.8">5</text>
<text x="251.5" y="30.2">GPIO20</text>
<text x="251.5" y="32.8">GPIO0</text>
<text x="259" y="30.2">1</text>
<text x="259" y="32.8">2</text>
<text x="263.4" y="31.3">A</text>
<text x="263.4" y="33.9">B</text>
<text x="267.6" y="32.3" transform="rotate(-90 267.6 32.3)">VCC</text>
<text x="268.7" y="33.9">Y</text>
<text x="273" y="32.8">5 LED_R</text>
<text x="273" y="32.8">5</text>
<text x="285.3" y="35.9">A</text>
<text x="27.9" y="37.8">GPIO2</text>
<text x="27.9" y="40.4">GPIO3</text>
<text x="36.1" y="37.8">5</text>
<text x="36.1" y="40.4">6</text>
<text x="38.6" y="36.4">GPIO1/ADC1_CH1/XTAL_32K_N</text>
<text x="38.6" y="39">GPIO2/ADC1_CH2</text>
<text x="38.6" y="41.5">GPIO3/ADC1_CH3</text>
<text x="72.3" y="39">GPIO12/USB_D-</text>
<text x="72.3" y="36.4">GPIO13/USB_D+</text>
<text x="88.9" y="37.8">17 ESP_USB_D-</text>
<text x="88.9" y="37.8">17</text>
<text x="122.7" y="37.7">D1</text>
<text x="128" y="37.5" transform="rotate(-90 128 37.5)">2</text>
<text x="128.7" y="37.7">WS2812B</text>
<text x="141.5" y="37.4">100n</text>
<text x="148.1" y="37.7">D2</text>
<text x="153.4" y="37.5" transform="rotate(-90 153.4 37.5)">2</text>
<text x="154.1" y="37.7">WS2812B</text>
<text x="166.9" y="37.4">100n</text>
<text x="202.8" y="41.5">+3.3V</text>
<text x="218.4" y="37.8">GPIO23</text>
<text x="226" y="37.8">6</text>
<text x="226" y="40.4">7</text>
<text x="230.4" y="39">~{A}/B~{Y}</text>
<text x="230.4" y="41.5">~{G}</text>
<text x="240" y="37.8">3</text>
<text x="251.5" y="37.8">GPIO21</text>
<text x="259" y="37.8">6</text>
<text x="259" y="40.4">7</text>
<text x="263.4" y="39">~{A}/B~{Y}</text>
<text x="263.4" y="41.5">~{G}</text>
<text x="273" y="37.8">3</text>
<text x="27.9" y="48">GPIO4</text>
<text x="98.3" y="48">GPIO8</text>
<text x="126.2" y="42.8">GND</text>
<text x="138.9" y="42.8">GND</text>
<text x="151.6" y="42.8">GND</text>
<text x="164.3" y="42.8">GND</text>
<text x="190.2" y="45.2" transform="rotate(-90 190.2 45.2)">1</text>
<text x="191.4" y="42.7" transform="rotate(-90 191.4 42.7)">GND</text>
<text x="195.3" y="45.2" transform="rotate(-90 195.3 45.2)">3</text>
<text x="196.4" y="42.7" transform="rotate(-90 196.4 42.7)">OUT</text>
<text x="200.4" y="45.2" transform="rotate(-90 200.4 45.2)">2</text>
<text x="201.5" y="42.7" transform="rotate(-90 201.5 42.7)">Vs</text>
<text x="229.4" y="45.3">U6</text>
<text x="233.4" y="46.4" transform="rotate(-90 233.4 46.4)">4</text>
<text x="233.9" y="45.3">74LVC2G157</text>
<text x="234.5" y="42.7" transform="rotate(-90 234.5 42.7)">GND</text>
<text x="262.4" y="45.3">U7</text>
<text x="266.4" y="46.4" transform="rotate(-90 266.4 46.4)">4</text>
<text x="267" y="45.3">74LVC2G157</text>
<text x="267.6" y="42.7" transform="rotate(-90 267.6 42.7)">GND</text>
<text x="27.9" y="50.5">GPIO5</text>
<text x="27.9" y="53.1">GPIO6</text>
<text x="35.5" y="50.5">10</text>
<text x="35.5" y="53.1">15</text>
<text x="36.1" y="48">9</text>
<text x="38.6" y="51.7">MTDI/GPIO5/ADC1_CH5</text>
<text x="38.6" y="49.1">MTMS/GPIO4/ADC1_CH4</text>
<text x="82.5" y="49.1">GPIO8</text>
<text x="82.5" y="51.7">GPIO9</text>
<text x="88.9" y="53.1">19</text>
<text x="88.9" y="48">22</text>
<text x="88.9" y="50.5">23</text>
<text x="97" y="53.1">GPIO14</text>
<text x="98.3" y="50.5">GPIO9</text>
<text x="133.3" y="51.8">LED_G</text>
<text x="140.3" y="50.9">R10</text>
<text x="146.9" y="51.8">1</text>
<text x="152.3" y="49.4">D3</text>
<text x="158.7" y="51.8">3</text>
<text x="188.6" y="51">GND</text>
<text x="197.1" y="51.7">100R</text>
<text x="197.1" y="49.4">R18</text>
<text x="206.3" y="52.7">100n</text>
<text x="206.3" y="48.4">C10</text>
<text x="231.8" y="53.5">GND</text>
<text x="240.9" y="51.7">+3.3V</text>
<text x="247.2" y="51.7">+3.3V</text>
<text x="264.8" y="53.5">GND</text>
<text x="27.9" y="55.6">GPIO7</text>
<text x="35.5" y="55.6">16</text>
<text x="38.6" y="54.2">MTCK/GPIO6/ADC1_CH6</text>
<text x="38.6" y="56.7">MTDO/GPIO7</text>
<text x="81.3" y="54.2">GPIO14</text>
<text x="81.3" y="56.7">GPIO15</text>
<text x="81.3" y="59.3">GPIO18</text>
<text x="88.9" y="55.6">20</text>
<text x="88.9" y="58.2">24</text>
<text x="97" y="55.6">GPIO15</text>
<text x="97" y="58.2">GPIO18</text>
<text x="133.3" y="56.9">LED_R</text>
<text x="139.7" y="55.2">100R</text>
<text x="140.3" y="56">R11</text>
<text x="146.9" y="56.9">2</text>
<text x="158.7" y="56.9">4</text>
<text x="195.3" y="58.4" transform="rotate(-90 195.3 58.4)">GPIO1</text>
<text x="203.7" y="58">GND</text>
<text x="244.4" y="57.3">C12</text>
<text x="250.7" y="57.3">C13</text>
<text x="81.3" y="61.8">GPIO19</text>
<text x="81.3" y="64.4">GPIO20</text>
<text x="88.9" y="60.7">25</text>
<text x="88.9" y="63.2">26</text>
<text x="88.9" y="65.8">27</text>
<text x="97" y="63.2">GPIO20</text>
<text x="97" y="65.8">GPIO21</text>
<text x="97" y="60.7">GPIO19</text>
<text x="139.7" y="60.3">100R</text>
<text x="150" y="61.6">HW_LED</text>
<text x="159.3" y="61.8">GND</text>
<text x="244.4" y="61.6">100n</text>
<text x="250.7" y="61.6">100n</text>
<text x="81.3" y="66.9">GPIO21</text>
<text x="81.3" y="69.4">GPIO22</text>
<text x="81.3" y="72">GPIO23</text>
<text x="88.9" y="68.3">28</text>
<text x="88.9" y="70.9">29</text>
<text x="97" y="68.3">GPIO22</text>
<text x="97" y="70.9">GPIO23</text>
<text x="239.5" y="69.3">74LVC2G157</text>
<text x="239.5" y="71.4">bypass</text>
<text x="241.8" y="66.9">GND</text>
<text x="247.2" y="71.4">capacitors</text>
<text x="248.2" y="66.9">GND</text>
<text x="105.4" y="74.8">R5</text>
<text x="105.4" y="77.1">10k</text>
<text x="111.8" y="74.8">R6</text>
<text x="111.8" y="77.1">10k</text>
<text x="218" y="76">+3.3V</text>
<text x="224" y="76">+5V</text>
<text x="102.1" y="83.4">GND</text>
<text x="108.5" y="83.4">GND</text>
<text x="124.1" y="79.6">+3.3V</text>
<text x="130.7" y="81.1">R7</text>
<text x="140.2" y="82.3">GPIO9</text>
<text x="149.1" y="79.1">SW1</text>
<text x="185.4" y="83.6">ESP_EN</text>
<text x="185.4" y="81">GPIO8</text>
<text x="198" y="83.6">7</text>
<text x="198" y="81">9</text>
<text x="198.7" y="79.3">POWER_IO</text>
<text x="206.3" y="81">10</text>
<text x="206.9" y="83.6">8</text>
<text x="212.6" y="83.6">GPIO1</text>
<text x="212.6" y="81">GPIO0</text>
<text x="232.9" y="81.1">+5V</text>
<text x="248.8" y="83.6">3</text>
<text x="251.5" y="82.1">RF</text>
<text x="10.3" y="85.9">B</text>
<text x="63.2" y="88.3" transform="rotate(-90 63.2 88.3)">1</text>
<text x="64.4" y="85.9" transform="rotate(-90 64.4 85.9)">GND</text>
<text x="67.8" y="88.7">ESP32-C6-MINI-1/U</text>
<text x="130.5" y="85.7">10k</text>
<text x="130.7" y="87.5">R8</text>
<text x="140.2" y="88.6">GPIO8</text>
<text x="148.6" y="85.2">BOOT</text>
<text x="185.4" y="88.6">ESP_U0_RXD 3</text>
<text x="185.4" y="86.1">ESP_U0_TXD</text>
<text x="198" y="86.1">5</text>
<text x="198" y="88.6">3</text>
<text x="206.9" y="88.6">4</text>
<text x="206.9" y="86.1">6</text>
<text x="235.5" y="89">C11</text>
<text x="241.3" y="86.1">GPIO18</text>
<text x="248.8" y="88.6">1</text>
<text x="248.8" y="86.1">2</text>
<text x="285.3" y="85.9">B</text>
<text x="33.9" y="92.3">+3.3V</text>
<text x="36.6" y="94.8">U1</text>
<text x="61.5" y="93.6">GND</text>
<text x="130.5" y="92">10k</text>
<text x="130.7" y="93.8">R9</text>
<text x="138.8" y="95">ESP_EN</text>
<text x="149.1" y="91.8">SW2</text>
<text x="198" y="91.2">1</text>
<text x="202" y="94.8">J2</text>
<text x="206.9" y="91.2">2</text>
<text x="210" y="91.2">PWR_EXT</text>
<text x="235.5" y="93.3">1u</text>
<text x="242.6" y="92.3">10k</text>
<text x="242.6" y="90">R23</text>
<text x="251.5" y="92.3">J3</text>
<text x="29.7" y="99.2">C1</text>
<text x="37.3" y="99.2">C2</text>
<text x="44.9" y="99.2">C3</text>
<text x="130.5" y="98.4">10k</text>
<text x="148.2" y="97.9">RESET</text>
<text x="152.2" y="99.9">C8</text>
<text x="194.8" y="96.1">GND</text>
<text x="239.3" y="98.4">GND</text>
<text x="29.7" y="103.5">100n</text>
<text x="37.3" y="103.5">1u</text>
<text x="44.8" y="103.5">10u/20%</text>
<text x="88.6" y="106.2" transform="rotate(-90 88.6 106.2)">GPIO19</text>
<text x="94.8" y="102.5">+3.3V</text>
<text x="152.4" y="102.5">1u</text>
<text x="154.2" y="105">GND</text>
<text x="26.4" y="111.2">ESP32</text>
<text x="26.4" y="113.3">bypass</text>
<text x="27.2" y="108.8">GND</text>
<text x="33.6" y="111.2">module</text>
<text x="34.1" y="113.3">capacitors</text>
<text x="34.8" y="108.8">GND</text>
<text x="42.4" y="108.8">GND</text>
<text x="88.9" y="112.8">ST</text>
<text x="90.4" y="109.1">R3</text>
<text x="90.4" y="111.4">100R</text>
<text x="99.1" y="109.1">R4</text>
<text x="99.1" y="111.4">10k</text>
<text x="24.1" y="117.7">HRO TYPE-C</text>
<text x="37.7" y="117.7">31-M-12</text>
<text x="76.7" y="117.7">GND</text>
<text x="86.1" y="115" transform="rotate(-90 86.1 115)">4</text>
<text x="87.2" y="118.9" transform="rotate(-90 87.2 118.9)">~{ON}</text>
<text x="88.6" y="115" transform="rotate(-90 88.6 115)">8</text>
<text x="89.8" y="118.5" transform="rotate(-90 89.8 118.5)">ST</text>
<text x="163.1" y="119.2">+5V</text>
<text x="169.4" y="119.2">+5V</text>
<text x="175.8" y="119.2">+5V</text>
<text x="182.1" y="119.2">+5V</text>
<text x="201.2" y="119.2">+5V</text>
<text x="207.5" y="119.2">+5V</text>
<text x="213.9" y="119.2">+5V</text>
<text x="220.2" y="119.2">+5V</text>
<text x="239.3" y="119.2">+5V</text>
<text x="245.6" y="119.2">+5V</text>
<text x="252" y="119.2">+5V</text>
<text x="258.3" y="119.2">+5V</text>
<text x="39.6" y="121.5">VBUS</text>
<text x="47" y="120.4">A4</text>
<text x="47" y="125.5">A5</text>
<text x="51.1" y="120.4">USB_VBUS</text>
<text x="52.2" y="125.5">USB_CC1</text>
<text x="71.1" y="125.5">PWR_EXT 3</text>
<text x="80.6" y="120.4">6</text>
<text x="80.6" y="125.5">3</text>
<text x="83.1" y="121.5">VIN2</text>
<text x="87.3" y="124.1">VOUT</text>
<text x="93.3" y="122.9">7</text>
<text x="94.7" y="120.2">600R/1A</text>
<text x="99.7" y="126">FB1</text>
<text x="111" y="120.2">+5V</text>
<text x="116.1" y="122.9">1</text>
<text x="116.1" y="125.5">3</text>
<text x="116.6" y="121">AP2112K-3.3</text>
<text x="118.4" y="124.1">VIN</text>
<text x="123.1" y="124.1">VOUT</text>
<text x="128.8" y="122.9">5</text>
<text x="130.4" y="120.2">+3.3V</text>
<text x="166.9" y="125.4">R14</text>
<text x="173.2" y="125.4">R15</text>
<text x="179.6" y="125.4">R16</text>
<text x="185.9" y="125.4">R17</text>
<text x="205" y="125.4">R19</text>
<text x="211.3" y="125.4">R20</text>
<text x="217.7" y="125.4">R21</text>
<text x="224" y="125.4">R22</text>
<text x="243.1" y="125.4">R24</text>
<text x="249.4" y="125.4">R25</text>
<text x="255.8" y="125.4">R26</text>
<text x="262.1" y="125.4">R27</text>
<text x="40.8" y="126.6">CC1</text>
<text x="40.8" y="129.1">CC2</text>
<text x="46.9" y="128">B5</text>
<text x="52.2" y="128">USB_CC2</text>
<text x="83.1" y="126.6">VIN1</text>
<text x="88.5" y="130.3" transform="rotate(-90 88.5 130.3)">GND</text>
<text x="103.4" y="127.9">C4</text>
<text x="113.5" y="128.4">C5</text>
<text x="118.4" y="126.6">EN</text>
<text x="124.1" y="130.6" transform="rotate(-90 124.1 130.6)">GND</text>
<text x="133.8" y="128.4">C6</text>
<text x="166.9" y="127.7">47</text>
<text x="173.2" y="127.7">47</text>
<text x="179.6" y="127.7">47</text>
<text x="185.9" y="127.7">47</text>
<text x="205" y="127.7">56</text>
<text x="211.3" y="127.7">56</text>
<text x="217.7" y="127.7">56</text>
<text x="224" y="127.7">56</text>
<text x="243.1" y="127.7">27</text>
<text x="249.4" y="127.7">27</text>
<text x="255.8" y="127.7">27</text>
<text x="262.1" y="127.7">27</text>
<text x="10.3" y="135.9">C</text>
<text x="41.7" y="134.2">D-</text>
<text x="41.7" y="136.8">D-</text>
<text x="46.9" y="135.6">B7</text>
<text x="47" y="133.1">A7</text>
<text x="53.1" y="134.4">USB_D-</text>
<text x="82.2" y="132.9">U2</text>
<text x="87.4" y="132.8" transform="rotate(-90 87.4 132.8)">1</text>
<text x="87.8" y="132.9">LM66200</text>
<text x="101.1" y="132.9">100u</text>
<text x="113.7" y="132.9">10u/20%</text>
<text x="122.9" y="132.8" transform="rotate(-90 122.9 132.8)">2</text>
<text x="125.6" y="132.9">U4</text>
<text x="134" y="132.9">10u/20%</text>
<text x="150.9" y="136.7" transform="rotate(-90 150.9 136.7)">GPIO0</text>
<text x="166.9" y="132.9">D4</text>
<text x="166.9" y="135.2">VSMB10940</text>
<text x="173.2" y="132.9">D6</text>
<text x="173.2" y="135.2">VSMB10940</text>
<text x="179.6" y="132.9">D8</text>
<text x="179.6" y="135.2">VSMB10940</text>
<text x="185.9" y="132.9">D10</text>
<text x="185.9" y="135.2">VSMB10940</text>
<text x="205" y="135.2">APT2012F3C</text>
<text x="205" y="132.9">D12</text>
<text x="211.3" y="135.2">APT2012F3C</text>
<text x="211.3" y="132.9">D14</text>
<text x="217.7" y="135.2">APT2012F3C</text>
<text x="217.7" y="132.9">D16</text>
<text x="224" y="135.2">APT2012F3C</text>
<text x="224" y="132.9">D18</text>
<text x="242.8" y="134.2">D20</text>
<text x="249.2" y="134.2">D22</text>
<text x="255.5" y="134.2">D24</text>
<text x="261.9" y="134.2">D26</text>
<text x="285.3" y="135.9">C</text>
<text x="41.7" y="139.3">D+</text>
<text x="41.7" y="141.8">D+</text>
<text x="46.9" y="140.7">B6</text>
<text x="47" y="138.2">A6</text>
<text x="53.1" y="139.4">USB_D+</text>
<text x="85.6" y="138">GND</text>
<text x="104.6" y="138">GND</text>
<text x="111" y="138">GND</text>
<text x="121.2" y="138">GND</text>
<text x="131.3" y="138">GND</text>
<text x="152.7" y="141.8">100R</text>
<text x="152.7" y="139.5">R12</text>
<text x="166.9" y="140.6">D5</text>
<text x="166.9" y="142.8">VSMB10940</text>
<text x="173.2" y="140.6">D7</text>
<text x="173.2" y="142.8">VSMB10940</text>
<text x="179.6" y="140.6">D9</text>
<text x="179.6" y="142.8">VSMB10940</text>
<text x="185.9" y="140.6">D11</text>
<text x="185.9" y="142.8">VSMB10940</text>
<text x="205" y="142.8">APT2012F3C</text>
<text x="205" y="140.6">D13</text>
<text x="211.3" y="142.8">APT2012F3C</text>
<text x="211.3" y="140.6">D15</text>
<text x="217.7" y="142.8">APT2012F3C</text>
<text x="217.7" y="140.6">D17</text>
<text x="224" y="142.8">APT2012F3C</text>
<text x="224" y="140.6">D19</text>
<text x="242.8" y="141.8">D21</text>
<text x="249.2" y="141.8">D23</text>
<text x="255.5" y="141.8">D25</text>
<text x="261.9" y="141.8">D27</text>
<text x="267.8" y="141.8">EXT_LED</text>
<text x="267.9" y="143.3">2</text>
<text x="39.5" y="149.5">SBU1</text>
<text x="47" y="148.3">A8</text>
<text x="153.9" y="148.2">Q1</text>
<text x="158.5" y="148" transform="rotate(-90 158.5 148)">3</text>
<text x="158.7" y="145.8">LED_K</text>
<text x="267.9" y="145.8">1</text>
<text x="270.6" y="149.5">J4</text>
<text x="28.8" y="152.7" transform="rotate(-90 28.8 152.7)">SHIELD</text>
<text x="36.4" y="152.7" transform="rotate(-90 36.4 152.7)">GND</text>
<text x="39.5" y="152">SBU2</text>
<text x="43.5" y="155.8">J1</text>
<text x="46.9" y="150.9">B8</text>
<text x="58.2" y="152.2" transform="rotate(-90 58.2 152.2)">USB_CC2</text>
<text x="59.6" y="154.8">R1</text>
<text x="65.8" y="152.2" transform="rotate(-90 65.8 152.2)">USB_CC1</text>
<text x="67.2" y="154.8">R2</text>
<text x="143" y="155.8">PMV164ENEAR</text>
<text x="150.9" y="151.1" transform="rotate(-90 150.9 151.1)">FET_GATE</text>
<text x="151.7" y="150.9">1</text>
<text x="158.5" y="155.6" transform="rotate(-90 158.5 155.6)">2</text>
<text x="27.7" y="157.5" transform="rotate(-90 27.7 157.5)">S1</text>
<text x="35.3" y="157.5" transform="rotate(-90 35.3 157.5)">A1</text>
<text x="59.6" y="156.8">5k1</text>
<text x="67.3" y="156.8">5k1</text>
<text x="95" y="157.2" transform="rotate(-90 95 157.2)">USB_VBUS</text>
<text x="95" y="159.5" transform="rotate(-90 95 159.5)">5</text>
<text x="152.4" y="160.9">10k</text>
<text x="152.4" y="158.6">R13</text>
<text x="156.7" y="160.6">GND</text>
<text x="25.9" y="163.4">GND</text>
<text x="33.5" y="163.4">GND</text>
<text x="56.4" y="163.4">GND</text>
<text x="64" y="163.4">GND</text>
<text x="72.4" y="164.8">USB_D-</text>
<text x="85.7" y="164.8">6</text>
<text x="103.4" y="164.8">4</text>
<text x="110.3" y="164.8">USB_D+</text>
<text x="149.1" y="167">GND</text>
<text x="72.4" y="169.9">ESP_USB_D-</text>
<text x="85.7" y="169.9">1</text>
<text x="103.4" y="169.9">3</text>
<text x="105.7" y="169.9">ESP_USB_D+</text>
<text x="24.1" y="178.2">H1</text>
<text x="30.5" y="178.2">H2</text>
<text x="36.8" y="178.2">H3</text>
<text x="43.2" y="178.2">H4</text>
<text x="87.4" y="177.4">U3</text>
<text x="95" y="177.2" transform="rotate(-90 95 177.2)">2</text>
<text x="95.5" y="177.4">USBLC6-2SC6</text>
<text x="10.3" y="185.9">D</text>
<text x="25.9" y="184.3">MountingHole_Pad</text>
<text x="38.6" y="184.3">MountingHole_Pad</text>
<text x="45" y="184.3">MountingHole_Pad</text>
<text x="93.2" y="182.5">GND</text>
<text x="285.3" y="185.9">D</text>
<text x="23.4" y="188.8">GND</text>
<text x="29.7" y="188.8">GND</text>
<text x="36.1" y="188.8">GND</text>
<text x="42.4" y="188.8">GND</text>
<text x="35" y="199.9">1</text>
<text x="85" y="199.9">2</text>
<text x="135" y="199.9">3</text>
<text x="185" y="199.9">4</text>
<text x="235" y="199.9">5</text>
<text x="285" y="199.9">6</text>
</g>
<g font-size="1.1">
<text x="129.3" y="35.3">RGB</text>
<text x="154.7" y="35.3">RGB</text>
</g>
</svg>
